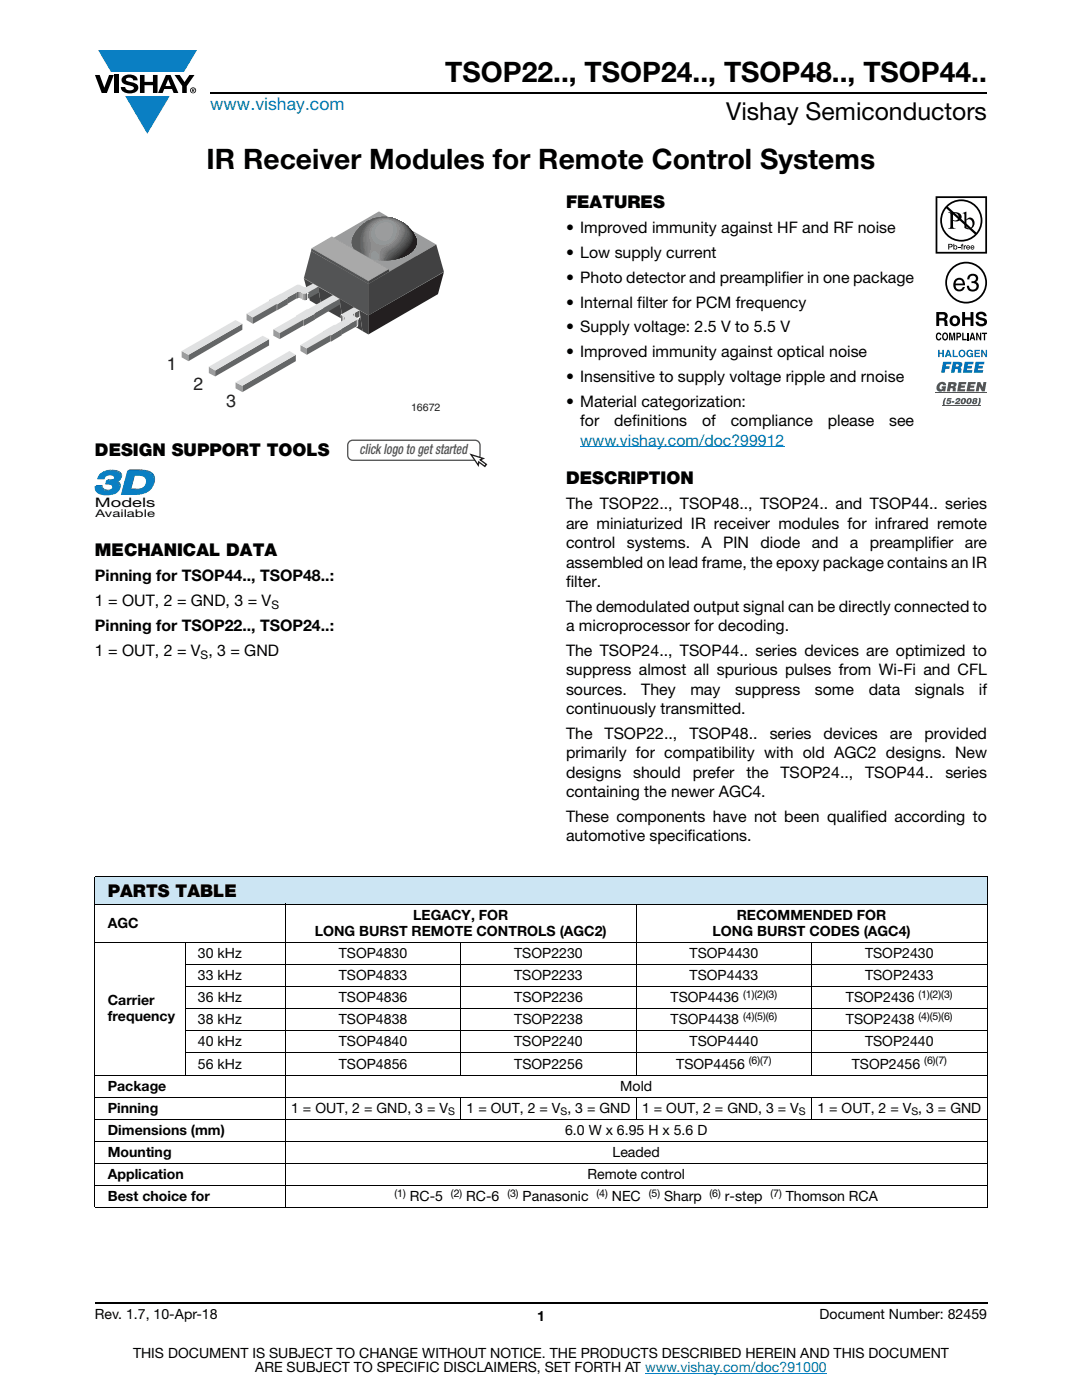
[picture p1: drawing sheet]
<svg xmlns="http://www.w3.org/2000/svg" width="216mm" height="279mm" viewBox="0 0 216 279" stroke-linecap="round" stroke-linejoin="round" font-family="sans-serif">
<g fill="#0a7fc3">
<path d="M19.6 10h19.7l-2.6 4.3h-1.1h-13.5z"/>
<path d="M25 19.2h8.9l-4.5 7.5z"/>
</g>
<g fill="#000">
<path d="M18.9 15h1l.9 2.5 1-2.5h.9l-1.4 3.6h-1zM22.9 15h.9v3.6h-.9zM24.6 15.3a2.1 2.1 0 0 1 2.8 .3l.1 .4h-.9a.79 .79 0 0 0-.7-.5 .79 .79 0 0 0-.8 .4l.3 .3 1 .2a1.08 1.08 0 0 1 1.2 1 1.08 1.08 0 0 1-1.1 1.2 1.73 1.73 0 0 1-2.4-1.2h.9a.96 .96 0 0 0 .8 .6 .96 .96 0 0 0 .9-.4 1.31 1.31 0 0 0-1.2-.6 1.03 1.03 0 0 1-1.1-.6 1.03 1.03 0 0 1 .2-1.1zM27.9 15h.9v1.3h1.7v-1.3h.9v3.6h-.9v-1.6h-1.7v1.6h-.9zM34.8 15h1.1l.9 1.4 1-1.4h1l-1.5 2.2v1.4h-.9v-1.4z"/>
<path d="M33.6 15.9l.5 1.3h-1.1zM33.1 15l-1.6 3.6h1l.3-.8h1.5l.3 .8h1l-1.6-3.6z"/>
<path d="M38.4 17.8h.2v.2h-.2zM38.3 17.7v.7h.1v-.3l.4 .3-.2-.3 .2-.2-.1-.2z"/>
<path d="M38.1 18a.46 .46 0 0 1 .9 0 .46 .46 0 0 1-.9 0zM37.9 18a.6 .6 0 0 0 1.2 0 .6 .6 0 0 0-1.2 0z"/>
</g>
<path d="M42 18.6h155M18.9 260h178.1" fill="none" stroke="#000" stroke-width=".36"/>
<path d="M115.8 89.2h40.7M128.7 274h36.3" fill="none" stroke="#007ec4" stroke-width=".2"/>
<path d="M33.3 42.2h55.3v40.3h-55.3z" fill="#fff"/>
<path d="M60.6 55.6l2.9 1.7 .6 4-2.3-1.3z" fill="#414142"/>
<path d="M63.5 57.2l.2 1.2h-.2z" fill="#646668"/>
<path d="M62.5 56.6l1 .6v1.2l-1-.6z" fill="#999b9e"/>
<path d="M60.6 55.5l2.9 1.8z" fill="#414142"/>
<circle cx="60" cy="58.4" r=".17" fill="#fff"/>
<path d="M59.2 58.4l.6-.1 .2 .1v1.1h-.8z" fill="none" stroke="#fff" stroke-width=".34"/>
<g fill="#919396">
<path d="M60 58.4v1.1z"/>
<path d="M60 58.3v1.2z"/>
</g>
<g fill="#999b9e">
<path d="M60 58.3v1.2z" fill-rule="evenodd"/>
<path d="M59.8 58.3h.2v1.2h-.2z" fill-rule="evenodd"/>
<path d="M59.7 58.2l.1 1.3z" fill-rule="evenodd"/>
</g>
<path d="M59.7 58.2v1.3z" fill="#919396"/>
<g fill="#8b8d90">
<path d="M59.6 58.2v1.3z"/>
<path d="M59.6 58.2l.1 1.3z" fill-rule="evenodd"/>
</g>
<path d="M59.6 58.2v1.3z" fill="#888a8c"/>
<g fill="#828487">
<path d="M59.5 58.2v1.3z"/>
<path d="M59.5 58.2l.1 1.3z" fill-rule="evenodd"/>
</g>
<g fill="#7c7e81">
<path d="M59.5 58.2v1.3z"/>
<path d="M59.5 58.2v1.3z" fill-rule="evenodd"/>
</g>
<path d="M59.5 58.3v1.2z" fill="#77787b"/>
<path d="M59.5 58.3v1.2z" fill="#717375"/>
<path d="M59.4 58.3l.1 1.2z" fill="#717375"/>
<path d="M59.4 58.3v1.2z" fill="#6b6c6f"/>
<g fill="#646668">
<path d="M59.4 58.3v1.2z"/>
<path d="M59.3 58.3v1.2z"/>
<path d="M59.3 58.3l.1 1.2z" fill-rule="evenodd"/>
</g>
<g fill="#606164">
<path d="M59.3 58.3v1.2z"/>
<path d="M59.2 58.3l.1 1.2z" fill-rule="evenodd"/>
</g>
<path d="M59.2 58.3v1.2z" fill="#5b5c5e"/>
<path d="M60 58.4l.4 .1v1.2l-.4-.2z" fill="#999b9e"/>
<path d="M63.5 57.3l4.2 2.3 .6 4.1-4.2-2.4z" fill="#414142"/>
<path d="M66.5 58.9l1.2 .7v1.2l-1.2-.7z" fill="#999b9e"/>
<path d="M63.5 57.2l4.2 2.4z" fill="#414142"/>
<path d="M61.2 58.5l2.3-1.3v1.2l-2.3 1.3z" fill="#646668"/>
<circle cx="61.2" cy="58.5" r=".17" fill="#fff"/>
<path d="M60.4 58.5h.8v1.2l-.2 .1-.6-.1z" fill="none" stroke="#fff" stroke-width=".34"/>
<path d="M61.2 58.5v1.3z" fill-rule="evenodd" fill="#5b5c5e"/>
<path d="M61.1 58.5l.1 1.3z" fill="#606164"/>
<path d="M61.1 58.5v1.3z" fill="#606164"/>
<g fill="#646668">
<path d="M61.1 58.5v1.3z"/>
<path d="M61.1 58.6v1.2z"/>
<path d="M61.1 58.5v1.3z" fill-rule="evenodd"/>
</g>
<path d="M61.1 58.6v1.2z" fill="#6b6c6f"/>
<g fill="#717375">
<path d="M61 58.6v1.3z"/>
<path d="M61 58.6l.1 1.2z" fill-rule="evenodd"/>
</g>
<path d="M61 58.6v1.3z" fill="#77787b"/>
<g fill="#7c7e81">
<path d="M60.9 58.6v1.3z"/>
<path d="M60.9 58.6l.1 1.3z" fill-rule="evenodd"/>
</g>
<g fill="#828487">
<path d="M60.9 58.6v1.3z"/>
<path d="M60.8 58.6l.1 1.3z" fill-rule="evenodd"/>
</g>
<path d="M60.8 58.6v1.3z" fill="#888a8c"/>
<g fill="#8b8d90">
<path d="M60.8 58.6v1.3z"/>
<path d="M60.7 58.6l.1 1.3z" fill-rule="evenodd"/>
</g>
<path d="M60.7 58.6v1.3z" fill="#919396"/>
<g fill="#999b9e">
<path d="M60.6 58.6l.1 1.3z" fill-rule="evenodd"/>
<path d="M60.5 58.5l.1 .1v1.3l-.1-.1z" fill-rule="evenodd"/>
<path d="M60.4 58.5l.1 1.3z" fill-rule="evenodd"/>
</g>
<path d="M60.4 58.5v1.3z" fill="#919396"/>
<g fill="#646668">
<path d="M57.3 59.4l1.9-1v1.1l-1.9 1.1z"/>
<path d="M67.7 59.6l.2 1.1-.2 .1z"/>
</g>
<path d="M53.8 59.8l.1 .1v1.3l-.1-.1z" fill="#999b9e"/>
<path d="M55.3 60.7l2.1-1.2v1.2l-2.1 1.2z" fill="#646668"/>
<path d="M55.2 60.6l.1 1.3z" fill="#999b9e"/>
<path d="M67.7 59.6l4 2.3 .6 4.2-4-2.4z" fill="#414142"/>
<path d="M71.7 61.9l.2 1.1-.2 .2z" fill="#646668"/>
<path d="M70.6 61.3l1.1 .6v1.3l-1.1-.7z" fill="#999b9e"/>
<path d="M67.7 59.6l4 2.3z" fill="#414142"/>
<path d="M62.8 62.5l4.9-2.9v1.2l-4.9 3z" fill="#646668"/>
<circle cx="71.7" cy="63.2" r=".17" fill="#fff"/>
<path d="M71.7 61.9v1.3" fill="none" stroke="#fff" stroke-width=".34"/>
<circle cx="71.7" cy="61.9" r=".17" fill="#fff"/>
<path d="M71.7 61.9l-1.1 .6v1.3l1.1-.6" fill="none" stroke="#fff" stroke-width=".34"/>
<path d="M70.6 62.5l1.1-.6v1.3l-1.1 .6z" fill-rule="evenodd" fill="#5b5c5e"/>
<circle cx="70.4" cy="64" r=".17" fill="#fff"/>
<path d="M70.4 62.6l.2-.1v1.3l-.2 .2z" fill="none" stroke="#fff" stroke-width=".34"/>
<g fill="#5b5c5e">
<path d="M70.6 62.5v1.3z"/>
<path d="M70.6 62.5l-.1 1.4z" fill-rule="evenodd"/>
</g>
<path d="M70.5 62.6v1.3l-.1 .1v-1.2z" fill-rule="evenodd" fill="#535456"/>
<path d="M71.7 61.9l1.8 1v3.8l-1.2-.6z" fill="#414142"/>
<path d="M60.6 55.5l15-8.7 13 7.5-15.1 8.6z" fill="#999b9e"/>
<path d="M73.5 62.9l15.1-8.6-1.2 4.4-13.9 8z" fill="#231f20"/>
<path d="M59.2 62.9l.1 1.3z" fill="#999b9e"/>
<circle cx="68.2" cy="64.1" r=".17" fill="#fff"/>
<path d="M68.2 62.9l.1 .2v1.3l-.1-.3z" fill="none" stroke="#fff" stroke-width=".34"/>
<g fill="#919396">
<path d="M68.3 63.1v1.2z"/>
<path d="M68.3 63.1v1.3z" fill-rule="evenodd"/>
</g>
<path d="M68.3 63v1.3z" fill="#8b8d90"/>
<path d="M68.3 63v1.3z" fill="#888a8c"/>
<path d="M68.2 63l.1 1.3z" fill="#888a8c"/>
<g fill="#828487">
<path d="M68.2 63v1.2z"/>
<path d="M68.2 63v1.3z" fill-rule="evenodd"/>
</g>
<path d="M68.2 62.9v1.3z" fill="#7c7e81"/>
<path d="M68.2 62.9v1.3z" fill="#77787b"/>
<g fill="#717375">
<path d="M68.2 62.9v1.2z"/>
<path d="M68.2 62.9v1.3z" fill-rule="evenodd"/>
</g>
<path d="M68.2 62.9v1.2z" fill-rule="evenodd" fill="#6b6c6f"/>
<path d="M68.2 62.9v1.2z" fill="#646668"/>
<g fill="#999b9e">
<path d="M68.3 63.1l.4 .2v1.2l-.4-.1z"/>
<path d="M49.2 62.6l1.3 .8v1.2l-1.3-.7z"/>
</g>
<path d="M49.2 62.6l4.7-2.7-.1-.1 5.3-2.9a1.16 1.16 0 0 1 1.4 .3 2.37 2.37 0 0 0 2-.6l1 .6-2.3 1.3h-.8a1.02 1.02 0 0 0-1.2-.1l-1.9 1 .1 .1-2.1 1.2-.1-.1-4.7 2.8z" fill-rule="evenodd" fill="#e0e1e2"/>
<path d="M50.5 63.4l4.7-2.8v1.3l-4.7 2.7z" fill="#646668"/>
<circle cx="68.8" cy="63.5" r=".17" fill="#fff"/>
<path d="M68.7 63.3l.1 .2v1.3l-.1-.3z" fill="none" stroke="#fff" stroke-width=".34"/>
<path d="M68.8 63.5v1.3z" fill="#646668"/>
<path d="M68.8 63.5v1.3z" fill="#6b6c6f"/>
<g fill="#717375">
<path d="M68.8 63.5v1.2z"/>
<path d="M68.8 63.4v1.3z"/>
</g>
<path d="M68.8 63.4v1.3z" fill="#77787b"/>
<path d="M68.8 63.4v1.3z" fill="#7c7e81"/>
<path d="M68.8 63.4v1.3z" fill="#7c7e81"/>
<path d="M68.8 63.4v1.2z" fill="#828487"/>
<path d="M68.8 63.4v1.2z" fill="#888a8c"/>
<g fill="#8b8d90">
<path d="M68.8 63.4v1.2z"/>
<path d="M68.7 63.4l.1 1.2z" fill-rule="evenodd"/>
</g>
<g fill="#919396">
<path d="M68.7 63.3v1.2z"/>
<path d="M68.7 63.3v1.2z" fill-rule="evenodd"/>
</g>
<path d="M60.6 63.8v1.3z" fill="#999b9e"/>
<path d="M60.6 63.8l2.2-1.2v1.2l-2.2 1.3z" fill="#646668"/>
<circle cx="71.3" cy="63.6" r=".17" fill="#fff"/>
<path d="M71.3 63.6v1.3l-.2 .2v-1.2z" fill="none" stroke="#fff" stroke-width=".34"/>
<path d="M71.3 63.6l-.1 1.5z" fill-rule="evenodd" fill="#535456"/>
<g fill="#5b5c5e">
<path d="M71.1 63.9v1.2z"/>
<path d="M71.2 63.8l-.1 1.3z" fill-rule="evenodd"/>
</g>
<path d="M68.1 65.6l3-1.7v1.2l-3 1.7z" fill="#646668"/>
<path d="M64.5 66.1l.1 1.2z" fill="#999b9e"/>
<path d="M54.5 65.7l4.8-2.7-.1-.1 2.1-1.2 .1 .1 5.1-2.9 1.2 .7-4.9 2.9v.1l-7 3.9z" fill-rule="evenodd" fill="#e0e1e2"/>
<path d="M54.5 65.7l1.3 .8v1.2l-1.3-.7z" fill="#999b9e"/>
<path d="M55.8 66.5l4.8-2.7v1.2l-4.8 2.7z" fill="#646668"/>
<path d="M66 66.8l.1 1.4z" fill="#999b9e"/>
<path d="M66.1 66.9l2.1-1.3v1.3l-2.1 1.3z" fill="#646668"/>
<path d="M60 68.9l1.2 .6v1.3l-1.2-.8z" fill="#999b9e"/>
<path d="M60 68.9l4.5-2.8 4.2-2.3 .1-.1-.1-.4-.5-.4 .1-.3 2.3-1.3 1.1 .6-1.2 .8v.2l.8 .6-.2 .4-5 3-.1-.1-4.8 2.7z" fill-rule="evenodd" fill="#e0e1e2"/>
<path d="M61.2 69.5l4.8-2.7v1.3l-4.8 2.7z" fill="#646668"/>
<path d="M62.1 50.1l13.5-7.9 11.5 6.6-13.6 7.9z" fill="#999b9e"/>
<path d="M73.7 47.4l.5 1.4a1.35 1.35 0 0 1-.4 1.5l-.2 .6 .2 .7-1.7-.8 .6-1.7z" fill-rule="evenodd" fill="#888a8c"/>
<g fill="#828487">
<path d="M73.5 47.6l.1 .4a2.33 2.33 0 0 1 0 2.5l.1 1-1.6-.7 .5-1.6z" fill-rule="evenodd"/>
<path d="M73.3 47.9a3.1 3.1 0 0 1 .1 2.7l.1 .9-1.4-.7 .5-1.5z" fill-rule="evenodd"/>
</g>
<g fill="#7c7e81">
<path d="M73.3 48a5.9 5.9 0 0 1 0 3l.1 .4-1.3-.6z" fill-rule="evenodd"/>
<path d="M73.1 48.3l.2 .9-.1 1.6 .1 .6-1.2-.6z" fill-rule="evenodd"/>
</g>
<g fill="#77787b">
<path d="M73 48.5l.3 2.9-1.2-.6z" fill-rule="evenodd"/>
<path d="M72.8 48.8l.3 2.5-1-.5z" fill-rule="evenodd"/>
</g>
<path d="M72.7 49.1l.3 2.2-.9-.5z" fill-rule="evenodd" fill="#717375"/>
<path d="M72.6 49.2l.3 2.1-.8-.5z" fill-rule="evenodd" fill="#6b6c6f"/>
<path d="M72.5 49.5l.3 1.8-.7-.5z" fill-rule="evenodd" fill="#646668"/>
<circle cx="74.8" cy="51.3" r=".43" fill="#919396"/>
<g fill="#646668">
<path d="M72.4 49.7l.3 1.5-.6-.4z" fill-rule="evenodd"/>
<path d="M72.3 50l.3 1.1-.5-.3z" fill-rule="evenodd"/>
</g>
<path d="M82.8 47.1l.3 1z" fill-rule="evenodd" fill="#231f20"/>
<circle cx="74.8" cy="51.3" r=".43" fill="#919396"/>
<path d="M71.6 45.5a6.9 6.9 0 0 1 11.5 2.3 2.98 2.98 0 0 1-2 3.1 10 10 0 0 1-9-.1 9.8 9.8 0 0 1 3.4-5.3l-.2 .7a.99 .99 0 0 0 1.5 .5 1.31 1.31 0 0 0 .9-1.9 1.73 1.73 0 0 0-2.4 .8 10.6 10.6 0 0 0-3.2 5.2 2.88 2.88 0 0 1-.9-4.8z" fill-rule="evenodd" fill="#999b9e"/>
<g fill="#919396">
<path d="M71.6 45.5a6.9 6.9 0 0 1 11.5 2.3 2.98 2.98 0 0 1-2 3.1 10 10 0 0 1-9-.1 11 11 0 0 1 2.7-4.8 1.82 1.82 0 0 0 1.5 2.1 1.82 1.82 0 0 0 2.1-1.5 1.49 1.49 0 0 0-.1-1.7 1.49 1.49 0 0 0-1.6-.6 2.24 2.24 0 0 0-1.9 1.7 11 11 0 0 0-2.7 4.8 2.88 2.88 0 0 1-.9-4.8z" fill-rule="evenodd"/>
<path d="M71.6 45.5a6.9 6.9 0 0 1 11.5 2.3 2.98 2.98 0 0 1-2 3.1 9.5 9.5 0 0 1-6 .9 .65 .65 0 0 0 .1-.9 .65 .65 0 0 0-.9 0l-.1 .3 .2 .6-2.3-1 1.1-2.7 1.2-1.7a2.13 2.13 0 0 0 2.1 2 2.13 2.13 0 0 0 2.2-1.8 1.74 1.74 0 0 0-.3-2 1.74 1.74 0 0 0-2.1-.4 2.57 2.57 0 0 0-1.9 2.2l-1.2 1.7-1.1 2.7a2.88 2.88 0 0 1-.9-4.8z" fill-rule="evenodd"/>
<path d="M71.6 45.5a6.9 6.9 0 0 1 11.5 2.3 2.98 2.98 0 0 1-2 3.1 9.7 9.7 0 0 1-5.8 .9 .77 .77 0 0 0-.1-1.3 .77 .77 0 0 0-1.1 .7l.1 .5-2.1-.9 .6-1.8 1.5-2.3a2.37 2.37 0 0 0 1.9 2 2.37 2.37 0 0 0 2.5-1.2 2.51 2.51 0 0 0-.3-3.2 2.87 2.87 0 0 0-4.1 2.4l-1.5 2.3-.6 1.8a2.88 2.88 0 0 1-.9-4.8z" fill-rule="evenodd"/>
</g>
<path d="M71.6 45.5a6.9 6.9 0 0 1 11.5 2.3 2.98 2.98 0 0 1-2 3.1 10.3 10.3 0 0 1-5.6 1 1.12 1.12 0 0 0 .1-1.2 1.12 1.12 0 0 0-1.1-.6l-.5 .4-.1 .5 .1 .7-1.9-.9 .6-1.7 1.3-2.2a2.48 2.48 0 0 0 4.2 1.4 3.1 3.1 0 0 0 .6-3.9 3 3 0 0 0-3.2-.2 3 3 0 0 0-1.6 2.7l-1.3 2.2-.6 1.7a2.88 2.88 0 0 1-.9-4.8z" fill-rule="evenodd" fill="#8b8d90"/>
<g fill="#888a8c">
<path d="M71.6 45.5a6.9 6.9 0 0 1 11.5 2.3 2.98 2.98 0 0 1-2 3.1 9 9 0 0 1-5.5 .9 1.73 1.73 0 0 0-.7-2.2l-.1 .1a1.48 1.48 0 0 0-1 1.9l-1.7-.8 .8-2.1 .9-1.5a2.52 2.52 0 0 0 1.6 2.1 3.7 3.7 0 0 0 4.1-3.7 2.2 2.2 0 0 0-3.1-1.7 3 3 0 0 0-2.6 3.3l-.9 1.5-.8 2.1a2.88 2.88 0 0 1-.9-4.8z" fill-rule="evenodd"/>
<path d="M71.6 45.5a6.9 6.9 0 0 1 11.5 2.3 2.98 2.98 0 0 1-2 3.1 9.6 9.6 0 0 1-5.4 1l.2-.4v-.7a.93 .93 0 0 1 .6-1.5 3.6 3.6 0 0 0 3-4.3 3.3 3.3 0 0 0-5.2 0 3.1 3.1 0 0 0-.6 2.4l-1 1.7-.6 1.7a2.88 2.88 0 0 1-.9-4.8z" fill-rule="evenodd"/>
</g>
<g fill="#828487">
<path d="M71.6 45.5a6.9 6.9 0 0 1 11.5 2.3 2.98 2.98 0 0 1-2 3.1 8.2 8.2 0 0 1-5.2 .9l.1-.7a1.39 1.39 0 0 1 1.3-1.9 3.6 3.6 0 0 0 2.4-4.1 3.5 3.5 0 0 0-4.1-1.2 3.5 3.5 0 0 0-2.1 3.7l-.9 1.6-.5 1.6a2.88 2.88 0 0 1-.9-4.8z" fill-rule="evenodd"/>
<path d="M71.6 45.5a6.9 6.9 0 0 1 11.5 2.3 2.98 2.98 0 0 1-2 3.1 8 8 0 0 1-5.1 .9l.1-.7a1.44 1.44 0 0 1 1.4-1.8 3.8 3.8 0 0 0 2.4-4.2 3.7 3.7 0 0 0-4.4-1.2 3.7 3.7 0 0 0-2.2 4l-.7 1.4-.5 1.5a2.88 2.88 0 0 1-.9-4.8z" fill-rule="evenodd"/>
</g>
<g fill="#7c7e81">
<path d="M71.6 45.5a6.9 6.9 0 0 1 11.5 2.3 2.98 2.98 0 0 1-2 3.1 9 9 0 0 1-5.1 .9l.4-1.4 .5-.7a4.2 4.2 0 0 0 3.1-4.6 3.8 3.8 0 0 0-4.6-1.3 3.8 3.8 0 0 0-2.1 4.2l-1.2 2.8a2.88 2.88 0 0 1-.9-4.8z" fill-rule="evenodd"/>
<path d="M71.6 45.5a6.9 6.9 0 0 1 11.5 2.3 2.98 2.98 0 0 1-2 3.1l-1.2 .6-1.5 .3-2.3 .1 .1-.3a2.08 2.08 0 0 1 1.3-2.1 4.7 4.7 0 0 0 2.8-3.8 2.99 2.99 0 0 0-3.1-2.2 3.9 3.9 0 0 0-4.1 4.8l-1 2.5a2.88 2.88 0 0 1-.9-4.8z" fill-rule="evenodd"/>
</g>
<path d="M71.6 45.5a6.9 6.9 0 0 1 11.5 2.3 2.98 2.98 0 0 1-2 3.1l-1.9 .8-1.5 .2h-1.5l.7-1.8a7.1 7.1 0 0 0 3.2-3.2 1.83 1.83 0 0 0-.7-2.7 4.1 4.1 0 0 0-4.7-.1 4.1 4.1 0 0 0-1.7 4.4l-.9 2.3a2.88 2.88 0 0 1-.9-4.8z" fill-rule="evenodd" fill="#77787b"/>
<path d="M71.6 45.5a6.9 6.9 0 0 1 11.5 2.3 2.98 2.98 0 0 1-2 3.1l-1.8 .8-1.5 .2h-1.3a3.2 3.2 0 0 1 2-2.5 5.3 5.3 0 0 0 2.2-3.7 3.3 3.3 0 0 0-3.1-2.2 4.3 4.3 0 0 0-4.9 5.6l-.6 1.7a2.88 2.88 0 0 1-.9-4.8z" fill-rule="evenodd" fill="#717375"/>
<path d="M71.6 45.5a6.9 6.9 0 0 1 11.5 2.3 2.98 2.98 0 0 1-2 3.1 7.3 7.3 0 0 1-4.5 .9 4.3 4.3 0 0 1 2.4-2.7l1.1-1.3a2.32 2.32 0 0 0-1-3.9 4.5 4.5 0 0 0-5.1 .4 4.5 4.5 0 0 0-1.4 4.9l-.5 1.6a2.88 2.88 0 0 1-.9-4.8z" fill-rule="evenodd" fill="#6b6c6f"/>
<g fill="#646668">
<path d="M71.6 45.5a6.9 6.9 0 0 1 11.5 2.3 2.98 2.98 0 0 1-2 3.1 7.6 7.6 0 0 1-4.5 .9l.5-.7a3 3 0 0 1 1.8-1.7l1.3-1.5a2.33 2.33 0 0 0-.4-3.7 4.8 4.8 0 0 0-7.2 2l-.3 2a4.3 4.3 0 0 1-.2 2.6 2.88 2.88 0 0 1-.9-4.8z" fill-rule="evenodd"/>
<path d="M71.6 45.5a6.9 6.9 0 0 1 11.5 2.3 2.98 2.98 0 0 1-2 3.1 8.1 8.1 0 0 1-4.4 .9 3.6 3.6 0 0 1 2.2-2.3 5.6 5.6 0 0 0 2.1-3.6 4 4 0 0 0-4.2-2.6 4.4 4.4 0 0 0-4.6 5.1 3.4 3.4 0 0 1-.1 2.2v.2a2.88 2.88 0 0 1-.9-4.8z" fill-rule="evenodd"/>
<path d="M71.6 45.5a6.9 6.9 0 0 1 11.5 2.3 2.98 2.98 0 0 1-2 3.1l-1.7 .7-2.6 .3a4.4 4.4 0 0 1 2.1-2.3l.8-.7a4.9 4.9 0 0 0 1.4-3.1 4.2 4.2 0 0 0-4.2-2.5 4.6 4.6 0 0 0-4.8 5.4 2.87 2.87 0 0 1 0 2.1 2.88 2.88 0 0 1-.9-4.8z" fill-rule="evenodd"/>
</g>
<path d="M71.6 45.5a6.9 6.9 0 0 1 11.5 2.3 2.98 2.98 0 0 1-2 3.1l-1.7 .7-2.5 .3 .5-.6a17.3 17.3 0 0 0 3.2-3.4 2.46 2.46 0 0 0-1.2-4 5 5 0 0 0-5.2 .1 5 5 0 0 0-2.2 4.7l.2 1.5-.1 .6a2.88 2.88 0 0 1-.9-4.8z" fill-rule="evenodd" fill="#606164"/>
<g fill="#5b5c5e">
<path d="M71.6 45.5a6.9 6.9 0 0 1 11.5 2.3 2.98 2.98 0 0 1-2 3.1 7.1 7.1 0 0 1-4 .9 6.9 6.9 0 0 1 2.5-2.5l.3-.3a4.6 4.6 0 0 0 1.4-3 4.3 4.3 0 0 0-4.4-2.7 4.8 4.8 0 0 0-5 5.9l.3 1.3-.1 .3a2.88 2.88 0 0 1-.9-4.8z" fill-rule="evenodd"/>
<path d="M71.6 45.5a6.9 6.9 0 0 1 11.5 2.3 2.98 2.98 0 0 1-2 3.1l-1.5 .7-2.5 .3a4.9 4.9 0 0 1 2.1-2.1 6.6 6.6 0 0 0 2.2-3.2 3.2 3.2 0 0 0-2.8-3 5.1 5.1 0 0 0-5.2 .9 5.1 5.1 0 0 0-1.6 5.1l.3 1.2a2.88 2.88 0 0 1-.9-4.8z" fill-rule="evenodd"/>
</g>
<g fill="#535456">
<path d="M78.3 43.5a6.8 6.8 0 0 1 4.8 4.3 2.98 2.98 0 0 1-2 3.1l-1.5 .6-2.4 .4 .6-.6a13.9 13.9 0 0 0 3.6-4.1 2.41 2.41 0 0 0-1.3-3z" fill-rule="evenodd"/>
<path d="M79 43.7a6.8 6.8 0 0 1 4.1 4.1 2.98 2.98 0 0 1-2 3.1l-1.7 .7-2 .3 .1-.1a11.5 11.5 0 0 1 2.7-2.6l.7-.9a2.4 2.4 0 0 0-.5-3.9z" fill-rule="evenodd"/>
</g>
<g fill="#4c4c4e">
<path d="M79.4 43.9a6.8 6.8 0 0 1 3.7 3.9 2.98 2.98 0 0 1-2 3.1l-1.7 .7-1.9 .3 1.3-1.3a6.5 6.5 0 0 0 3-4 3.3 3.3 0 0 0-2.4-2.7z" fill-rule="evenodd"/>
<path d="M79.8 44.1a7.2 7.2 0 0 1 3.3 3.7 2.98 2.98 0 0 1-2 3.1l-1.6 .7-1.8 .3 .7-.8a11.8 11.8 0 0 0 3.4-3.8 3.1 3.1 0 0 0-2-3.2z" fill-rule="evenodd"/>
</g>
<path d="M80.1 44.2a7.5 7.5 0 0 1 3 3.6 2.98 2.98 0 0 1-2 3.1l-1.5 .6-1.8 .4 1-.9a9.3 9.3 0 0 0 3.1-3.9 3.1 3.1 0 0 0-1.8-2.9z" fill-rule="evenodd" fill="#464647"/>
<g fill="#414142">
<path d="M80.4 44.4l.8 .6 .9 1a5 5 0 0 1 1 2.4 4.4 4.4 0 0 1-3.5 3.1l-1.6 .3 .9-.8a8.7 8.7 0 0 0 3.1-3.7 2.74 2.74 0 0 0-1.6-2.9z" fill-rule="evenodd"/>
<path d="M80.6 44.6l1.5 1.4a5 5 0 0 1 1 2.4 4.4 4.4 0 0 1-3.4 3.1l-1.5 .3 .9-.8a8.3 8.3 0 0 0 3-3.7 2.79 2.79 0 0 0-1.5-2.7z" fill-rule="evenodd"/>
</g>
<g fill="#383738">
<path d="M80.8 44.7l1.2 1.2a5.4 5.4 0 0 1 1.1 2.5 4.3 4.3 0 0 1-3.3 3.1l-1.4 .3a17.3 17.3 0 0 0 3.5-3.7 2.47 2.47 0 0 0-1.1-3.4z" fill-rule="evenodd"/>
<path d="M81 44.9l1 1a5.4 5.4 0 0 1 1.1 2.5 4.3 4.3 0 0 1-3.4 3.1l-1.1 .3 1-.9a8.9 8.9 0 0 0 2.7-3.5 2.52 2.52 0 0 0-1.3-2.5z" fill-rule="evenodd"/>
</g>
<g fill="#2e2c2d">
<path d="M81.2 45.1l.8 .8a5.4 5.4 0 0 1 1.1 2.5 3.9 3.9 0 0 1-2.8 2.9l-1.5 .5 1.7-1.6a5 5 0 0 0 1.9-3.2l-.2-.6-.4-.7z" fill-rule="evenodd"/>
<path d="M81.4 45.2l.6 .7a5.3 5.3 0 0 1 1.1 2.5 4.3 4.3 0 0 1-3.1 3l-.9 .3 1.5-1.4a5.1 5.1 0 0 0 1.8-3.1l-.4-1.3z" fill-rule="evenodd"/>
</g>
<g fill="#231f20">
<path d="M81.5 45.4l.5 .4a5.9 5.9 0 0 1 1.1 2.6 4.3 4.3 0 0 1-3.4 3.1l-.4 .1 1-.8a6.4 6.4 0 0 0 2.2-3.3v-.7l-.4-.7z" fill-rule="evenodd"/>
<path d="M81.7 45.6l.4 .4a4.6 4.6 0 0 1 1 2.4 4.3 4.3 0 0 1-3.4 3.1l.8-.7a6.1 6.1 0 0 0 2.1-3.2l-.1-.6-.2-.7z" fill-rule="evenodd"/>
<path d="M81.9 45.7a4.7 4.7 0 0 1 1.2 2.7 4.2 4.2 0 0 1-3.2 3l.7-.6a5.8 5.8 0 0 0 2.1-3.1l-.3-1.3z" fill-rule="evenodd"/>
<path d="M82.1 45.9a4.9 4.9 0 0 1 1 2.5 4.2 4.2 0 0 1-2.8 2.9 7.6 7.6 0 0 0 2.4-3.4l-.2-1.3z" fill-rule="evenodd"/>
<path d="M82.1 46.1a3.4 3.4 0 0 1 .9 2.8 4.3 4.3 0 0 1-2.4 2.3l.7-.7a3.9 3.9 0 0 0 1.5-3z" fill-rule="evenodd"/>
<path d="M82.3 46.3a2.71 2.71 0 0 1-.5 4.2l-.8 .5 .5-.6a3.1 3.1 0 0 0 .8-4.1z" fill-rule="evenodd"/>
<path d="M82.4 46.5a2.54 2.54 0 0 1-.5 3.9l-.6 .4 .5-.5a2.82 2.82 0 0 0 .6-3.8z" fill-rule="evenodd"/>
<path d="M82.6 46.7a2.51 2.51 0 0 1-.9 3.8 2.96 2.96 0 0 0 .9-3.8z" fill-rule="evenodd"/>
<path d="M82.6 46.8a2.26 2.26 0 0 1 .1 2.7l.3-.7a2.89 2.89 0 0 0-.4-2z" fill-rule="evenodd"/>
</g>
<path d="M73.7 47.4l.5 1.4a1.35 1.35 0 0 1-.4 1.5l-.2 .6 .2 .7-1.7-.8 .6-1.7z" fill-rule="evenodd" fill="#888a8c"/>
<g fill="#828487">
<path d="M73.5 47.6l.1 .3a2.33 2.33 0 0 1 0 2.5l.1 1.1-1.6-.7 .5-1.7z" fill-rule="evenodd"/>
<path d="M73.3 47.8a3.1 3.1 0 0 1 .1 2.8l.1 .9-1.4-.7 .5-1.5z" fill-rule="evenodd"/>
</g>
<g fill="#7c7e81">
<path d="M73.2 47.9a4.6 4.6 0 0 1 .1 2.7l.1 .8-1.3-.6z" fill-rule="evenodd"/>
<path d="M73.1 48.2l.2 1-.1 1.6 .1 .6-1.2-.6z" fill-rule="evenodd"/>
</g>
<g fill="#77787b">
<path d="M72.9 48.3l.4 3.1-1.2-.6z" fill-rule="evenodd"/>
<path d="M72.8 48.8l.3 2.5-1-.5z" fill-rule="evenodd"/>
</g>
<path d="M72.7 48.8l.3 2.5-.9-.5z" fill-rule="evenodd" fill="#717375"/>
<path d="M72.5 49l.4 2.2-.8-.4z" fill-rule="evenodd" fill="#6b6c6f"/>
<g fill="#646668">
<path d="M72.4 49.3l.4 1.9-.7-.4z" fill-rule="evenodd"/>
<path d="M72.4 49.7l.3 1.4-.6-.3z" fill-rule="evenodd"/>
<path d="M72.3 50l.3 1.1-.5-.3z" fill-rule="evenodd"/>
</g>
<path d="M72.2 50.1l.2 .9-.3-.2z" fill-rule="evenodd" fill="#606164"/>
<g fill="#5b5c5e">
<path d="M72.1 50.3l.1 .7-.1-.2z" fill-rule="evenodd"/>
<path d="M72.1 50.7l.1 .2z" fill-rule="evenodd"/>
</g>
<path d="M62.1 50.1l11.4 6.6v6.2l-12.9-7.4z" fill="#535456"/>
<g fill="#414142">
<path d="M73.5 56.1l4.1-2.4 .1 .5-4.2 2.5z"/>
<path d="M73.5 56.7l13.6-7.9 1.5 5.4-15.1 8.7z"/>
</g>
<path d="M62.2 49.6l11.3 6.5v.6l-11.4-6.6z" fill="#535456"/>
<path d="M36.2 70l1.4 .8v1.3l-1.4-.8z" fill="#999b9e"/>
<path d="M37.6 70.8l10.8-6.2v1.2l-10.8 6.3z" fill="#646668"/>
<path d="M36.2 70l10.8-6.1 1.4 .7-10.8 6.2z" fill="#e0e1e2"/>
<path d="M41.7 73.2l1.2 .7v1.2l-1.2-.6z" fill="#999b9e"/>
<path d="M42.9 73.9l10.8-6.2v1.2l-10.8 6.2z" fill="#646668"/>
<path d="M41.7 73.2l10.7-6.2 1.3 .7-10.8 6.2z" fill="#e0e1e2"/>
<path d="M48.4 77l10.6-6.2v1.3l-10.6 6.2z" fill="#646668"/>
<path d="M47 76.3l1.4 .7v1.3l-1.4-.8z" fill="#999b9e"/>
<path d="M47 76.3l10.8-6.3 1.2 .8-10.6 6.2z" fill="#e0e1e2"/>
<path d="M62.2 49.6l4-2.4 11.4 6.5-4.1 2.4z" fill-rule="evenodd" fill="#a3a5a8"/>
<path d="M69.3 87.7h27.9v5.6h-27.9z" fill="#fff"/>
<path d="M69.7 88.2l.7-.3h24.4a1 1 0 0 1 1 1v2a1 1 0 0 1-1 1h-24.4a1 1 0 0 1-1-1v-2z" fill="none" stroke="#505352" stroke-width=".26"/>
<path d="M94 90.7l2.4 .8-.6 .3 1.3 .9-.3 .4-1.3-.9-.1 .6z" fill="#fff"/>
<path d="M94 90.7l2.4 .8-.6 .3 1.3 .9-.3 .4-1.3-.9-.1 .6z" fill="none" stroke="#231f20" stroke-width=".26"/>
<path d="M18.9 93.7h12.1v9.9h-12.1z" fill="#fff"/>
<path d="M19.3 96.8h1.2l-.3 .3h-1.2z" fill="#00577f"/>
<path d="M20.5 96.8l-.3 .4z" fill="#00547d"/>
<path d="M20.5 96.8l-.3 .4z" fill="#015781"/>
<path d="M20.5 96.9l-.3 .4z" fill="#015a84"/>
<path d="M20.5 97l-.3 .4z" fill="#005c88"/>
<path d="M20.5 97.1l-.3 .3z" fill="#015f8c"/>
<path d="M20.5 97.1l-.2 .4z" fill="#05618f"/>
<path d="M20.6 97.2l-.3 .4z" fill="#076493"/>
<path d="M20.6 97.3l.2 .2-.3 .3-.2-.2z" fill="#0a6697"/>
<path d="M20.8 97.5h.1l-.3 .3h-.1z" fill="#076493"/>
<path d="M20.9 97.5l.1 .1-.4 .2z" fill="#05618f"/>
<path d="M21 97.6h.1l-.4 .3z" fill="#015f8c"/>
<path d="M21.1 97.6h.1l-.4 .3z" fill="#005c88"/>
<path d="M21.2 97.6l.1 .1-.4 .3z" fill="#015a84"/>
<path d="M21.3 97.7h.2l-.5 .3z" fill="#015781"/>
<path d="M21.5 97.7h.2l-.4 .3h-.1z" fill="#00547d"/>
<path d="M21.7 97.7h.1l-.5 .3z" fill="#005179"/>
<path d="M21.8 97.7l.2-.1-.5 .4z" fill="#004f73"/>
<path d="M22 97.6h.2l-.5 .4z" fill="#004a6f"/>
<path d="M22.2 97.6l.1-.1-.4 .4z" fill="#01496a"/>
<path d="M22.3 97.5l.3-.1-.6 .5z" fill="#004566"/>
<path d="M21.6 95.6h.4l-.4 .3h-.3z" fill="#00577f"/>
<path d="M21.3 94.8l-.4 .4z" fill="#004566"/>
<path d="M21.2 94.9l-.4 .4z" fill="#01496a"/>
<path d="M21.1 95l-.3 .5z" fill="#004a6f"/>
<path d="M21.1 95.2l-.3 .4z" fill="#004f73"/>
<path d="M22 95.6h.1l-.5 .3z" fill="#00547d"/>
<path d="M22.1 95.6h.2l-.3 .3h-.2z" fill="#005179"/>
<path d="M22.3 95.6h.2l-.5 .3z" fill="#004f73"/>
<path d="M22.5 95.6l.2-.1-.5 .4z" fill="#004a6f"/>
<path d="M22.7 95.5h.1l-.4 .4z" fill="#01496a"/>
<path d="M22.8 95.5l.2-.1-.5 .4z" fill="#004566"/>
<path d="M23.2 95.9l.2 .1-.3 .3h-.2z" fill="#005c88"/>
<path d="M23.4 96h.1l-.3 .4-.1-.1z" fill="#015f8c"/>
<path d="M23.5 96l.2 .1-.3 .3h-.2z" fill="#05618f"/>
<path d="M23.7 96.1l.1 .1-.3 .3-.1-.1z" fill="#076493"/>
<path d="M23.8 96.2l.2 .2-.3 .4-.2-.3z" fill="#0a6697"/>
<path d="M24 96.4l.1 .1-.3 .4-.1-.1z" fill="#076493"/>
<path d="M24.1 96.5l-.3 .4z" fill="#05618f"/>
<path d="M24.1 96.6l-.3 .4z" fill="#015f8c"/>
<path d="M24.1 96.7l-.3 .4z" fill="#005c88"/>
<path d="M24.2 96.8l-.3 .4z" fill="#015a84"/>
<path d="M24.2 96.9l-.3 .4z" fill="#015781"/>
<path d="M24.2 97l-.4 .4z" fill="#00547d"/>
<path d="M24.1 97.1l-.3 .4z" fill="#005179"/>
<path d="M24.1 97.2l-.3 .4z" fill="#004f73"/>
<path d="M24.1 97.3l-.4 .4z" fill="#004a6f"/>
<path d="M24.1 97.4l-.4 .5z" fill="#01496a"/>
<g fill="#004566">
<path d="M24 97.6l-.5 .5z"/>
<path d="M20.3 94.4l.5-.4-.8 .7z"/>
</g>
<path d="M20.8 94l.3-.2-.6 .5z" fill="#01496a"/>
<path d="M21.1 93.8h.3l-.6 .4z" fill="#004a6f"/>
<path d="M21.4 93.8l.4-.1-.3 .3-.4 .1z" fill="#004f73"/>
<path d="M21.8 93.7h.3l-.3 .3h-.3z" fill="#005179"/>
<path d="M22.1 93.7h.2l-.5 .3z" fill="#00547d"/>
<path d="M19.9 94.7a3.2 3.2 0 0 1 4.1 .1 1.07 1.07 0 0 1-1.1 1.5 1.09 1.09 0 0 1 1 .9 1.09 1.09 0 0 1-.8 1.2 4.2 4.2 0 0 1-3.6-.1l-.5-.7v-.5h1.2a1 1 0 0 0 1.5 .9 .7 .7 0 0 0 .8-.8 .7 .7 0 0 0-.9-.6h-.5l.2-.7h.4a.81 .81 0 0 0 1.1-.8 1.28 1.28 0 0 0-2 .5h-1.3z" fill="#1580c3"/>
<path d="M19.9 94.7a3.2 3.2 0 0 1 4.1 .1 1.07 1.07 0 0 1-1.1 1.5 1.09 1.09 0 0 1 1 .9 1.09 1.09 0 0 1-.8 1.2 4.2 4.2 0 0 1-3.6-.1l-.5-.7v-.5h1.2a1 1 0 0 0 1.5 .9 .7 .7 0 0 0 .8-.8 .7 .7 0 0 0-.9-.6h-.5l.2-.7h.4a.81 .81 0 0 0 1.1-.8 1.28 1.28 0 0 0-2 .5h-1.3z" fill="none" stroke="#1580c3" stroke-width=".2"/>
<path d="M22.3 93.7h.2l-.3 .3h-.2z" fill="#00547d"/>
<path d="M22.5 93.7h.4l-.3 .3h-.4z" fill="#015781"/>
<path d="M22.9 93.7l.3 .1-.3 .3-.3-.1z" fill="#015a84"/>
<path d="M23.2 93.8h.2l-.3 .4-.2-.1z" fill="#005c88"/>
<path d="M23.4 93.8l.2 .1-.3 .3h-.2z" fill="#015f8c"/>
<path d="M23.6 93.9l.2 .1-.3 .3-.2-.1z" fill="#05618f"/>
<path d="M23.8 94l.2 .1-.3 .3-.2-.1z" fill="#076493"/>
<path d="M24 94.1l.3 .3-.3 .4-.3-.4z" fill="#0a6697"/>
<path d="M24.3 94.4v.2l-.3 .3v-.1z" fill="#076493"/>
<path d="M24.3 94.6l-.2 .4z" fill="#05618f"/>
<path d="M24.4 94.7l-.3 .3z" fill="#015f8c"/>
<path d="M24.4 94.7l-.3 .4z" fill="#005c88"/>
<path d="M24.4 94.8l-.3 .4z" fill="#015a84"/>
<path d="M24.4 94.9l-.3 .4z" fill="#015781"/>
<path d="M24.4 95l-.3 .3z" fill="#00547d"/>
<path d="M24.4 95l-.3 .4z" fill="#005179"/>
<path d="M24.4 95.1l-.3 .4z" fill="#004f73"/>
<path d="M24.4 95.2l-.4 .4z" fill="#004a6f"/>
<path d="M24.3 95.3l-.3 .4z" fill="#01496a"/>
<path d="M24.3 95.4l-.5 .4z" fill="#004566"/>
<path d="M26.2 97.5h1.1l-.3 .3h-1.1z" fill="#00577f"/>
<path d="M27.3 97.5h.1l-.4 .3z" fill="#00547d"/>
<path d="M27.4 97.5h.3l-.3 .3h-.3z" fill="#005179"/>
<path d="M27.7 97.5l.3-.1-.3 .3-.3 .1z" fill="#004f73"/>
<path d="M28 97.4h.2l-.5 .3z" fill="#004a6f"/>
<path d="M28.2 97.4l.3-.1-.6 .4z" fill="#01496a"/>
<path d="M28.5 97.3l.6-.4-.9 .7z" fill="#004566"/>
<path d="M27 94.6l-.8 2.9-.3 .3 .8-2.9z" fill="#015076"/>
<path d="M25.5 93.9h2.6" fill="none" stroke="#00577f" stroke-width=".31"/>
<path d="M28.1 93.7h.4l-.3 .3h-.4z" fill="#00547d"/>
<path d="M28.5 93.7h.4l-.3 .4-.4-.1z" fill="#015781"/>
<path d="M28.9 93.7l.4 .1-.3 .3h-.4z" fill="#015a84"/>
<path d="M29.3 93.8l.3 .1-.3 .3-.3-.1z" fill="#005c88"/>
<path d="M29.6 93.9l.2 .1-.3 .3-.2-.1z" fill="#015f8c"/>
<path d="M29.8 94l.3 .1-.3 .3-.3-.1z" fill="#05618f"/>
<path d="M30.1 94.1l.2 .1-.3 .4-.2-.2z" fill="#076493"/>
<path d="M30.3 94.2l.5 .5-.4 .3-.4-.4z" fill="#0a6697"/>
<path d="M30.8 94.7l.1 .2-.4 .3-.1-.2z" fill="#076493"/>
<path d="M30.9 94.9v.2l-.3 .3-.1-.2z" fill="#05618f"/>
<path d="M30.9 95.1v.1l-.3 .3v-.1z" fill="#015f8c"/>
<path d="M30.9 95.2l-.2 .5z" fill="#005c88"/>
<path d="M31 95.4l-.3 .5z" fill="#015a84"/>
<path d="M31 95.6v.2l-.3 .3v-.2z" fill="#015781"/>
<path d="M31 95.8l-.4 .5z" fill="#00547d"/>
<path d="M30.9 96l-.3 .5z" fill="#005179"/>
<path d="M30.9 96.2l-.4 .6z" fill="#004f73"/>
<path d="M30.8 96.5l-.4 .5z" fill="#004a6f"/>
<path d="M30.7 96.7l-.4 .6z" fill="#01496a"/>
<path d="M30.6 97l-.6 .7z" fill="#004566"/>
<path d="M26.7 94.9l-.8 2.9a3.2 3.2 0 0 0 3.1-.9 1.27 1.27 0 0 0 .1-1.4 1.27 1.27 0 0 0-1.3-.6zM25.5 94a8.4 8.4 0 0 1 4.2 .4 2.15 2.15 0 0 1 1 2 2.15 2.15 0 0 1-1.4 1.8 9.3 9.3 0 0 1-5.1 .5z" fill="#1580c3"/>
<path d="M25.5 94a8.4 8.4 0 0 1 4.2 .4 2.15 2.15 0 0 1 1 2 2.15 2.15 0 0 1-1.4 1.8 9.3 9.3 0 0 1-5.1 .5zM26.7 94.9a2.55 2.55 0 0 1 2.3 .4 1.76 1.76 0 0 1-.2 1.9 1.76 1.76 0 0 1-1.8 .6h-1.1z" fill="none" stroke="#1580c3" stroke-width=".2"/>
<path d="M186.7 39.2h10.3v41.8h-10.3z" fill="#fff"/>
<g fill="#000">
<path d="M191.2 49.3h.4v.1h-.4zM191.9 48.7h.3l-.2 .2 .2 .1v.1h-.2v.7h-.1v-.7h-.2zM192.3 49h.2v.1l.3-.1v.1l-.3 .1v.6h-.2zM193.3 54.9a1.07 1.07 0 0 1 1.3-.2 1.07 1.07 0 0 1 .5 1.2l-.4 .4a1.06 1.06 0 0 1 .5 1.4 1.06 1.06 0 0 1-1.4 .5l-.2-.1a1.02 1.02 0 0 1-.7-1.1h.5a.71 .71 0 0 0 .9 .8 .71 .71 0 0 0 .3-1.2l-.7-.1v-.4a.59 .59 0 0 0 .8-.4 .59 .59 0 0 0-.6-.7 .66 .66 0 0 0-.7 .8h-.4zM186.9 66.6l.4-.2h.3l.2 .5-.6-.2a.66 .66 0 0 0 .1 1l.3-.3h.2a.54 .54 0 0 1-.4 .6 .54 .54 0 0 1-.6-.5zM189.4 66.4h.4l.2 1.2 .2-1.2h.4v1.5h-.3v-1.3l-.2 1.3h-.2l-.3-1.3v1.3h-.2zM192 66.4h.3v1.2h.6v.3h-.9zM192 62.3h.6v1h1.1v-1h.5v2.8h-.5v-1.3h-1.1v1.3h-.6zM193 66.4h.3v1.5h-.3zM195 62.4a1.15 1.15 0 0 1 1.9 .7h-.6v-.2a.68 .68 0 0 0-1-.1v.4l.2 .1a1.29 1.29 0 0 1 1.5 .9 1.17 1.17 0 0 1-1.2 .9 1.17 1.17 0 0 1-1.1-.9h.5l.1 .2a.67 .67 0 0 0 1.1-.1l-.3-.3-.5-.1a.82 .82 0 0 1-.9-.5 .82 .82 0 0 1 .3-1zM194.8 66.4h.3l.5 1.1v-1.1h.2v1.5h-.3l-.5-1.1v1.1h-.2zM195.9 66.4h1.1v.3h-.4v1.2h-.3v-1.2h-.4z"/>
<path d="M187 39.5h9.6v10.8h-9.6zM186.7 39.2v11.4h10.3v-11.4z"/>
<path d="M189 56.4a3.8 3.8 0 0 1 7.6 0 3.8 3.8 0 0 1-7.6 0zM188.6 56.4a4.2 4.2 0 0 0 8.4 0 4.2 4.2 0 0 0-8.4 0z"/>
<path d="M189.1 41.3a3.9 3.9 0 0 1 5.3-.2 3.9 3.9 0 0 1 .4 5.3zM188.8 41.6l5.7 5.2a3.9 3.9 0 0 1-5.3 .1 3.9 3.9 0 0 1-.4-5.3zM187.6 44a4.2 4.2 0 0 0 8.4 0 4.2 4.2 0 0 0-8.4 0z"/>
<path d="M189.4 48.8v.4h.4v-.3zM189.2 48.7h.7l.2 .3-.2 .3-.5 .1v.4h-.2z"/>
<path d="M190.2 42.6v1.3a.75 .75 0 0 0 1.1-.6 .75 .75 0 0 0-1.1-.7zM189.2 42.4a2.81 2.81 0 0 1 2.4 .3 .97 .97 0 0 1 0 1.2 .97 .97 0 0 1-1.2 .2h-.2v1.1v.2l.5 .3h-1.5l.3-.2 .1-.3v-2.3v-.3z"/>
<path d="M190.4 49.4a.26 .26 0 0 0 .5 0 .26 .26 0 0 0-.5 0zM190.2 48.7h.2v.4a.38 .38 0 0 1 .5 0 .38 .38 0 0 1 0 .6 .38 .38 0 0 1-.5 0l-.2 .1z"/>
<path d="M190.9 56.1l-.2 .5h1.4a.7 .7 0 0 0-.4-.7 .7 .7 0 0 0-.8 .2zM190.7 55.7a1.18 1.18 0 0 1 1.4-.1 1.18 1.18 0 0 1 .5 1.3h-1.9a.73 .73 0 0 0 .5 .9 .73 .73 0 0 0 .9-.5h.4a1.21 1.21 0 0 1-1.6 .8 1.21 1.21 0 0 1-.6-1.7z"/>
<path d="M192.8 44v1.3l.2 .2a.72 .72 0 0 0 .8-.1 .72 .72 0 0 0 .3-.7 .72 .72 0 0 0-.4-.8 .72 .72 0 0 0-.9 .1zM192.1 42.5l.7-.3v1.6a.89 .89 0 0 1 1.1-.3 .89 .89 0 0 1 .6 1 1.23 1.23 0 0 1-.7 1.2 1.23 1.23 0 0 1-1.4-.2v-2.7z"/>
<path d="M193 49.2v.1h.4l-.2-.2zM193 49h.4l.2 .4h-.6v.2l.5-.1a.42 .42 0 0 1-.6 .2 .42 .42 0 0 1 .1-.7z"/>
<path d="M193.9 49.2l-.1 .1h.4l-.2-.2zM193.8 49h.5l.1 .4h-.6l.1 .2 .5-.1a.42 .42 0 0 1-.7 .2 .42 .42 0 0 1 .1-.7z"/>
<path d="M187.4 62.8v.7h.9a.39 .39 0 0 0 .1-.7zM186.8 62.3h1.4a.79 .79 0 0 1 .8 .4 .79 .79 0 0 1-.1 .9l-.2 .1a.98 .98 0 0 1 .4 1.2l.1 .2h-.7l-.2-1.1h-.9v1.1h-.6z"/>
<path d="M188.4 66.7a.64 .64 0 0 0 .2 1l.1-.1a.64 .64 0 0 0-.1-1zM188.2 66.5l.2-.1a.56 .56 0 0 1 .7 .3 .82 .82 0 0 1-.5 1.3l-.2-.1a.89 .89 0 0 1-.2-1.4z"/>
<path d="M190.3 63.5a.63 .63 0 0 0-.3 .7 .63 .63 0 0 0 .8 .4 .63 .63 0 0 0 .2-.8 .63 .63 0 0 0-.7-.3zM189.5 64a1.09 1.09 0 0 1 2.1 0 1.09 1.09 0 0 1-2.1 0z"/>
<path d="M191.1 66.7v.4l.4-.1v-.3zM190.8 66.4h.6a.5 .5 0 0 1 .4 .5 .5 .5 0 0 1-.4 .5h-.3v.5h-.3z"/>
<path d="M194 66.7l-.1 .6h.3zM193.9 66.4h.3l.4 1.5h-.3v-.3h-.5l-.1 .3h-.3z"/>
</g>
<path d="M186.7 78.4h10.3" fill="none" stroke="#279048" stroke-width=".2"/>
<g fill="#279048">
<path d="M187.2 76.6a.91 .91 0 0 1 .9-.4 .91 .91 0 0 1 .7 .7h-.6l-.3-.2a.56 .56 0 0 0-.4 .4 .56 .56 0 0 0 .3 .6l.3-.2h-.2v-.4h.9l-.2 1h-.4v-.2a.82 .82 0 0 1-1.1 .1 .82 .82 0 0 1-.1-1.1z"/>
<path d="M191.3 76.2h1.5v.5h-1v.3h.8l-.1 .4h-.8v.3h.9l-.1 .4h-1.5z"/>
<path d="M193.2 76.2h1.5l-.1 .5h-.9v.3h.7v.4h-.8l-.1 .3h1l-.1 .4h-1.6z"/>
<path d="M195 76.2h.6l.5 1.1 .1-1.1h.6l-.3 1.9h-.6l-.5-1-.1 1h-.6z"/>
<path d="M188.5 79.4h.3l-.3 .8v.8h-.3v-.8z"/>
<path d="M189.1 79.4h.8l-.1 .3h-.5l-.1 .2h.5a.52 .52 0 0 1-.2 .7 .52 .52 0 0 1-.7-.3l.5 .1 .2-.2-.2-.1h-.4z"/>
<path d="M190 80.1h.4v.3h-.5z"/>
<path d="M190.8 79.6a.5 .5 0 0 1 .5-.2 .5 .5 0 0 1 .4 .4l-.7 .6h.6l-.1 .3h-1l.8-.9-.1-.1-.2 .2h-.4z"/>
<path d="M189.8 76.7l-.1 .4 .5-.1 .1-.1-.1-.2zM189.3 76.2l1.5 .2a.54 .54 0 0 1-.3 .8l.2 .3v.6h-.6v-.5l-.3-.1h-.1l-.2 .6h-.6z"/>
<path d="M192.2 79.8l-.2 .4 .2 .2 .2-.5-.1-.2zM191.9 79.6a.51 .51 0 0 1 .8 .1 .66 .66 0 0 1-.2 .8 .66 .66 0 0 1-.8 0v-.5z"/>
<path d="M193.3 79.8l-.1 .4 .1 .2 .3-.5-.2-.2zM193.1 79.6a.51 .51 0 0 1 .8 .1 .66 .66 0 0 1-.2 .8 .66 .66 0 0 1-.8 0l-.1-.5z"/>
</g>
<path d="M188 80.9h7.7" fill="none" stroke="#279048" stroke-width=".2"/>
<g fill="#279048">
<path d="M195.3 79.4h.3l.1 .8a.72 .72 0 0 1-.7 .8l.3-.8z"/>
<path d="M194.5 79.7l-.1 .2h.2l.1-.2zM194.4 80.2v.2h.2v-.2zM194.2 79.6a.52 .52 0 0 1 .8 .2l-.2 .2 .2 .3a.55 .55 0 0 1-.5 .4 .55 .55 0 0 1-.6-.4l.3-.3-.1-.2z"/>
</g>
<g fill="#0060af">
<path d="M187.2 69.8h.3v.6h.5v-.6h.3v1.5h-.3v-.7h-.5v.7h-.3z"/>
<path d="M190.1 69.8h.3v1.2h.7v.3h-1z"/>
<path d="M193 70a.68 .68 0 0 1 1.2 .3l-.9-.2a.55 .55 0 0 0-.2 .5 .55 .55 0 0 0 .4 .4l.4-.3h-.3v-.2h.6v.8h-.2l-.1-.2a.71 .71 0 0 1-1-.1 .71 .71 0 0 1 .1-1z"/>
<path d="M194.5 69.8h1v.3h-.8v.3h.8v.2h-.8v.4h.8v.3h-1z"/>
<path d="M195.8 69.8h.3l.6 1v-1h.3v1.5h-.3l-.6-1.1v1.1h-.3z"/>
<path d="M188.2 72.2h1.7l-.1 .5h-1l-.1 .4h.8l-.1 .5h-.8l-.1 .8h-.7z"/>
<path d="M192.5 72.2h1.8l-.1 .5h-1.1v.3h.9l-.1 .5h-.9l-.1 .4h1.1l-.1 .5h-1.8z"/>
<path d="M194.7 72.2h1.7v.5h-1.1v.3h.8v.5h-.9l-.1 .4h1.1l-.1 .5h-1.8z"/>
<path d="M189.2 70.1l-.2 .6h.4zM189 69.8h.4l.5 1.5h-.3l-.1-.3h-.6l-.1 .3h-.3z"/>
<path d="M191.5 70.6a.47 .47 0 0 0 .9 0 .47 .47 0 0 0-.9 0zM191.2 70.5a.75 .75 0 0 1 1.5 0 .75 .75 0 0 1-1.5 0z"/>
<path d="M190.8 72.7l-.1 .4h.6l-.1-.4zM190.1 72.2l1.8 .2a.63 .63 0 0 1-.3 1l.2 .2v.8h-.7v-.6l-.3-.2h-.2l-.1 .8h-.7z"/>
</g>
<path d="M18.9 175h178.1v5.5h-178.1z" fill="#cce5f3"/>
<g fill="none" stroke="#000" stroke-width=".2">
<path d="M18.9 175h178.1M18.9 175.1v65.8M197 175.1v65.8M18.9 180.5h178.1M18.9 188.1h178.1M36.9 192.5h160.1M36.9 196.9h160.1M37 188v26.6M56.9 180.4v60.7M91.9 188v26.6M127 180.4v34.2M161.9 188v26.6"/>
<path d="M18.9 214.5h178.1M18.9 218.9h178.1M36.9 201.3h160.1M36.9 205.7h160.1M36.9 210.1h160.1M91.9 218.9v4.5M127 218.9v4.5M161.9 218.9v4.5M18.9 223.4h178.1M18.9 227.8h178.1M18.9 232.2h178.1M18.9 236.6h178.1"/>
<path d="M18.9 241h178.1"/>
</g>
<g font-size="5.6">
<text x="88.9" y="16.4">TSOP22.., TSOP24.., TSOP48.., TSOP44..</text>
<text x="41.2" y="33.8">IR Receiver Modules for Remote Control Systems</text>
</g>
<text font-size="4.9" x="144.9" y="24">Vishay Semiconductors</text>
<text font-size="3.5" fill="#007ec4" x="42" y="21.9">www.vishay.com</text>
<g font-size="3.5">
<text x="112.9" y="41.5">FEATURES</text>
<text x="18.9" y="91.1">DESIGN SUPPORT TOOLS</text>
<text x="112.9" y="96.6">DESCRIPTION</text>
<text x="18.9" y="111">MECHANICAL DATA</text>
<text x="21.5" y="179.1">PARTS TABLE</text>
</g>
<g font-size="3.5" fill="#231f20">
<text x="33.3" y="73.9">1</text>
<text x="38.6" y="77.8">2</text>
<text x="45.1" y="81.3">3</text>
</g>
<g font-size="3.2">
<text x="112.9" y="46.6">• Improved immunity against HF and RF noise</text>
<text x="112.9" y="51.5">• Low supply current</text>
<text x="112.9" y="56.5">• Photo detector and preamplifier in one package</text>
<text x="112.9" y="61.4">• Internal filter for PCM frequency</text>
<text x="112.9" y="66.3">• Supply voltage: 2.5 V to 5.5 V</text>
<text x="112.9" y="71.3">• Improved immunity against optical noise</text>
<text x="112.9" y="76.2">• Insensitive to supply voltage ripple and rnoise</text>
<text x="112.9" y="81.2">• Material categorization:</text>
<text x="115.8" y="85">for</text>
<text x="122.6" y="85">definitions</text>
<text x="140.1" y="85">of</text>
<text x="145.8" y="85">compliance</text>
<text x="165.2" y="85">please</text>
<text x="177.4" y="85">see</text>
<text x="112.9" y="101.6">The TSOP22.., TSOP48.., TSOP24.. and TSOP44.. series</text>
<text x="112.9" y="105.5">are miniaturized IR receiver modules for infrared remote</text>
<text x="112.9" y="109.4">control</text>
<text x="112.9" y="113.3">assembled on lead frame, the epoxy package contains an IR</text>
<text x="125.1" y="109.4">systems.</text>
<text x="140" y="109.4">A PIN</text>
<text x="151.7" y="109.4">diode</text>
<text x="162" y="109.4">and</text>
<text x="169.6" y="109.4">a</text>
<text x="173.5" y="109.4">preamplifier</text>
<text x="192.5" y="109.4">are</text>
<text x="18.9" y="116">Pinning for TSOP44.., TSOP48..:</text>
<text x="112.9" y="117.1">filter.</text>
<text x="18.9" y="121">1 = OUT, 2 = GND, 3 = V</text>
<text x="18.9" y="125.9">Pinning for TSOP22.., TSOP24..:</text>
<text x="112.9" y="122.1">The demodulated output signal can be directly connected to</text>
<text x="112.9" y="126">a microprocessor for decoding.</text>
<text x="18.9" y="130.9">1 = OUT, 2 = V , 3 = GND</text>
<text x="112.9" y="130.9">The TSOP24.., TSOP44.. series devices are optimized to</text>
<text x="112.9" y="134.8">suppress almost all spurious pulses from Wi-Fi and CFL</text>
<text x="112.9" y="138.7">sources.</text>
<text x="112.9" y="142.5">continuously transmitted.</text>
<text x="128" y="138.7">They</text>
<text x="137.8" y="138.7">may</text>
<text x="146.7" y="138.7">suppress</text>
<text x="162.6" y="138.7">some</text>
<text x="173.3" y="138.7">data</text>
<text x="182.6" y="138.7">signals</text>
<text x="195.3" y="138.7">if</text>
<text x="112.9" y="147.5">The</text>
<text x="120.6" y="147.5">TSOP22..,</text>
<text x="137.6" y="147.5">TSOP48..</text>
<text x="153.6" y="147.5">series</text>
<text x="164.3" y="147.5">devices</text>
<text x="177.6" y="147.5">are</text>
<text x="184.5" y="147.5">provided</text>
<text x="112.9" y="151.4">primarily for compatibility with old AGC2 designs. New</text>
<text x="112.9" y="155.2">designs</text>
<text x="126.3" y="155.2">should</text>
<text x="138.2" y="155.2">prefer</text>
<text x="148.9" y="155.2">the</text>
<text x="155.8" y="155.2">TSOP24..,</text>
<text x="172.6" y="155.2">TSOP44..</text>
<text x="188.6" y="155.2">series</text>
<text x="112.9" y="159.1">containing the newer AGC4.</text>
<text x="112.9" y="164.1">These components have not been qualified according to</text>
<text x="112.9" y="167.9">automotive specifications.</text>
</g>
<text font-size="3.2" fill="#007ec4" x="115.8" y="88.9">www.vishay.com/doc?99912</text>
<text font-size="2.8" fill="#505454" x="71.7" y="90.6">click logo to get started</text>
<g font-size="2.8">
<text x="21.5" y="185.2">AGC</text>
<text x="82.4" y="183.6">LEGACY, FOR</text>
<text x="147" y="183.6">RECOMMENDED FOR</text>
<text x="39.5" y="191.2">30 kHz</text>
<text x="62.8" y="186.8">LONG BURST REMOTE CONTROLS (AGC2)</text>
<text x="67.6" y="191.2">TSOP4830</text>
<text x="102.6" y="191.2">TSOP2230</text>
<text x="137.6" y="191.2">TSOP4430</text>
<text x="142.2" y="186.8">LONG BURST CODES (AGC4)</text>
<text x="172.6" y="191.2">TSOP2430</text>
<text x="39.5" y="195.6">33 kHz</text>
<text x="67.6" y="195.6">TSOP4833</text>
<text x="102.6" y="195.6">TSOP2233</text>
<text x="137.6" y="195.6">TSOP4433</text>
<text x="172.6" y="195.6">TSOP2433</text>
<text x="21.5" y="200.6">Carrier</text>
<text x="21.5" y="203.8">frequency</text>
<text x="39.5" y="200">36 kHz</text>
<text x="67.6" y="200">TSOP4836</text>
<text x="102.6" y="200">TSOP2236</text>
<text x="133.8" y="200">TSOP4436</text>
<text x="168.8" y="200">TSOP2436</text>
<text x="39.5" y="204.4">38 kHz</text>
<text x="39.5" y="208.8">40 kHz</text>
<text x="67.6" y="208.8">TSOP4840</text>
<text x="67.6" y="204.4">TSOP4838</text>
<text x="102.6" y="208.8">TSOP2240</text>
<text x="102.6" y="204.4">TSOP2238</text>
<text x="133.8" y="204.4">TSOP4438</text>
<text x="137.6" y="208.8">TSOP4440</text>
<text x="168.8" y="204.4">TSOP2438</text>
<text x="172.6" y="208.8">TSOP2440</text>
<text x="39.5" y="213.3">56 kHz</text>
<text x="67.6" y="213.3">TSOP4856</text>
<text x="102.6" y="213.3">TSOP2256</text>
<text x="134.9" y="213.3">TSOP4456</text>
<text x="169.9" y="213.3">TSOP2456</text>
<text x="21.5" y="217.7">Package</text>
<text x="123.8" y="217.7">Mold</text>
<text x="21.5" y="222.1">Pinning</text>
<text x="21.5" y="226.5">Dimensions (mm)</text>
<text x="58.1" y="222.1">1 = OUT, 2 = GND, 3 = V</text>
<text x="93.1" y="222.1">1 = OUT, 2 = V , 3 = GND</text>
<text x="112.8" y="226.5">6.0 W x 6.95 H x 5.6 D</text>
<text x="128.1" y="222.1">1 = OUT, 2 = GND, 3 = V</text>
<text x="163.1" y="222.1">1 = OUT, 2 = V , 3 = GND</text>
<text x="21.5" y="230.9">Mounting</text>
<text x="122.2" y="230.9">Leaded</text>
<text x="21.5" y="235.3">Application</text>
<text x="21.5" y="239.7">Best choice for</text>
<text x="81.8" y="239.7">RC-5</text>
<text x="93" y="239.7">RC-6</text>
<text x="104.3" y="239.7">Panasonic</text>
<text x="117.2" y="235.3">Remote control</text>
<text x="122.1" y="239.7">NEC</text>
<text x="132.5" y="239.7">Sharp</text>
<text x="144.7" y="239.7">r-step</text>
<text x="156.8" y="239.7">Thomson RCA</text>
<text x="18.9" y="263.3">Rev. 1.7, 10-Apr-18</text>
<text x="107.2" y="263.6">1</text>
<text x="163.6" y="263.3">Document Number: 82459</text>
<text x="26.5" y="271">THIS DOCUMENT IS SUBJECT TO CHANGE WITHOUT NOTICE. THE PRODUCTS DESCRIBED HEREIN AND THIS DOCUMENT</text>
<text x="50.9" y="273.8">ARE SUBJECT TO SPECIFIC DISCLAIMERS, SET FORTH AT www.vishay.com/doc?91000</text>
</g>
<text font-size="2.6" fill="#020303" x="18.9" y="101.1">Models</text>
<g font-size="2.4">
<text x="54.1" y="121.6">S</text>
<text x="40" y="131.4">S</text>
</g>
<text font-size="2.1" fill="#231f20" x="82" y="82.1">16672</text>
<text font-size="2.1" fill="#020303" x="19" y="103.2">Available</text>
<g font-size="2.1">
<text x="148.3" y="199.2">(1)(2)(3)</text>
<text x="148.3" y="203.6">(4)(5)(6)</text>
<text x="183.3" y="199.2">(1)(2)(3)</text>
<text x="183.3" y="203.6">(4)(5)(6)</text>
<text x="149.4" y="212.4">(6)(7)</text>
<text x="184.4" y="212.4">(6)(7)</text>
<text x="89.4" y="222.6">S</text>
<text x="111.9" y="222.6">S</text>
<text x="159.4" y="222.6">S</text>
<text x="181.9" y="222.6">S</text>
<text x="78.7" y="238.9">(1)</text>
<text x="90" y="238.9">(2)</text>
<text x="101.2" y="238.9">(3)</text>
<text x="119" y="238.9">(4)</text>
<text x="129.4" y="238.9">(5)</text>
<text x="141.6" y="238.9">(6)</text>
<text x="153.7" y="238.9">(7)</text>
</g>
</svg>
